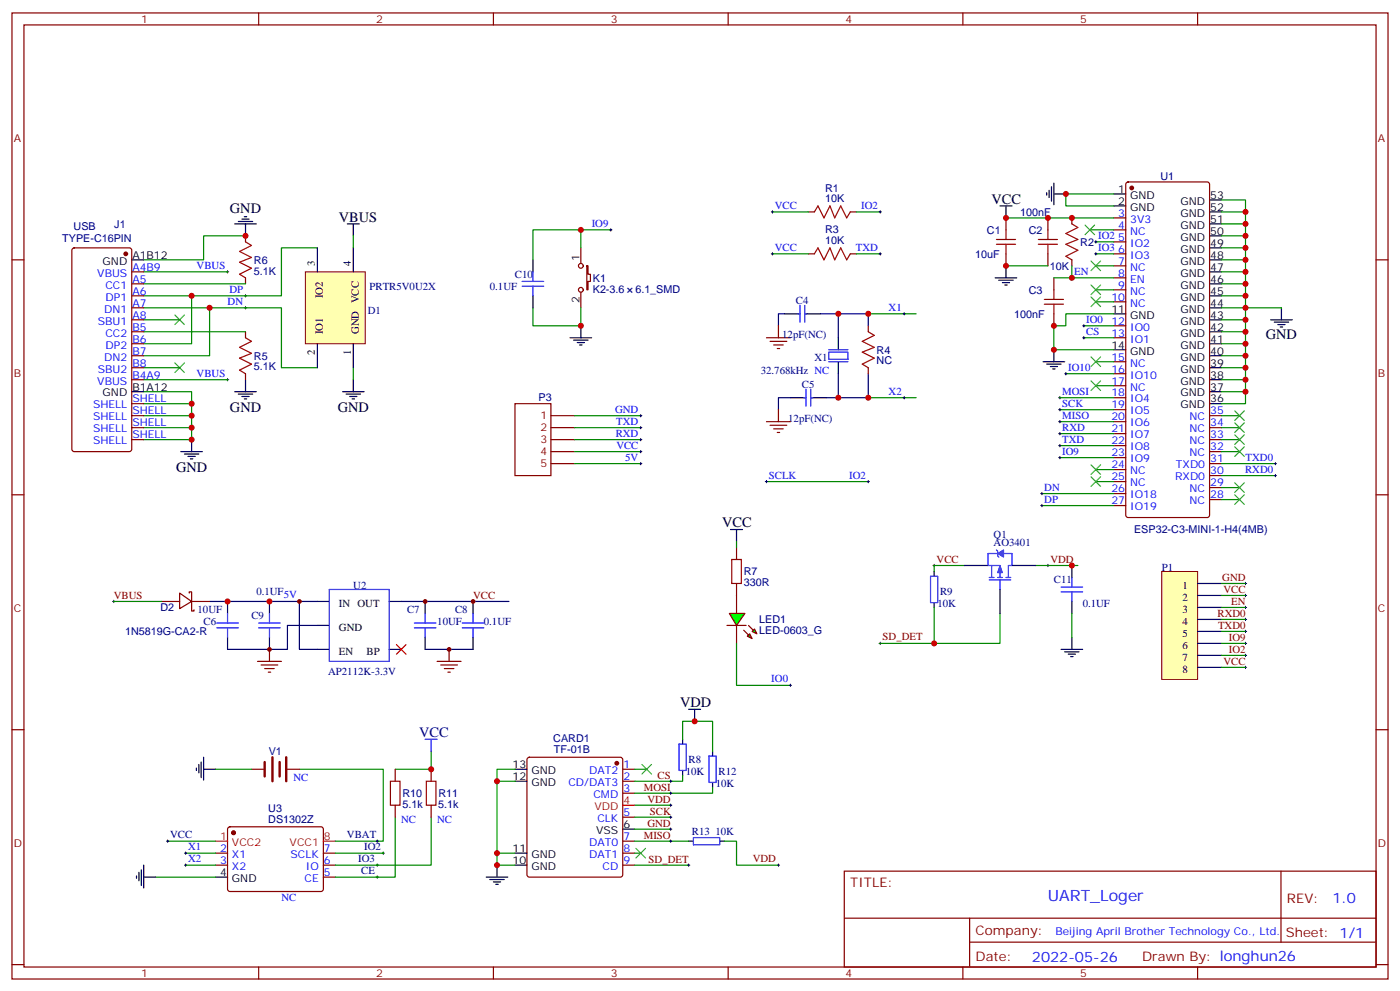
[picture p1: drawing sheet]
<svg xmlns="http://www.w3.org/2000/svg" width="412mm" height="292mm" viewBox="0 0 412 292" stroke-linecap="round" stroke-linejoin="round" font-family="sans-serif">
<g fill="none" stroke="#870000" stroke-width=".35">
<path d="M3.5 3.8h405.4v284.3h-405.4zM7.1 7.3h398.2v277.3h-398.2zM76.2 3.8v3.5M145.3 3.8v3.5M214.5 3.8v3.5M283.6 3.8v3.5M352.8 3.8v3.5M331.8 53.8l.5-.2h23.3l.7 .4v97.6l-.5 .7h-23.5l-.6-.4-.1-97.6zM3.5 76.5h3.6M21.4 73.2l.5-.2h16.2l.7 .4v58.8l-.5 .7h-16.4l-.7-.4v-58.8zM72.3 69.4v1.8M171.1 73v4.5"/>
<path d="M172.9 78.2h.3v2.5h.7v2.1h-.7v2.5h-.3zM238.1 74.7h1.8M238.1 62.4h1.8M250.5 74.7h1.7M250.5 62.4h1.7M296.3 64.1v3.6M296.3 74.7v3.5M308.7 64.1v3.6M308.7 74.7v3.5M315.7 64.1v1.8M315.7 76.5v1.7M328.1 78.2h3.5"/>
<path d="M328.1 74.7h3.5M328.1 71.2h3.5M328.1 67.7h3.5M328.1 64.1h3.5M405.3 76.5h3.6M38.8 80h3.5M38.8 83.5h3.5M38.8 87.1h3.5M38.8 90.6h3.5M38.8 94.1h3.5M38.8 97.6h3.5M72.3 81.8v1.7"/>
<path d="M72.3 97.6v1.8M171.1 86v4.6M255.8 95.9v1.7M310.4 81.8v3.5M310.4 92.4v3.5M328.1 99.4h3.5M328.1 95.9h3.5M328.1 88.8h3.5M328.1 85.3h3.5M328.1 81.8h3.5M38.8 101.2h3.5M38.8 104.7h3.5"/>
<path d="M38.8 108.2h3.5M38.8 111.8h3.5M38.8 118.8h3.5M72.3 110v1.8M255.8 108.2v1.8M328.1 117.1h3.5M328.1 113.5h3.5M328.1 110h3.5M328.1 106.5h3.5M38.8 122.3h3.5M38.8 125.9h3.5M38.8 129.4h3.5"/>
<path d="M328.1 138.2h3.5M328.1 134.7h3.5M328.1 131.2h3.5M328.1 127.6h3.5M328.1 124.1h3.5M328.1 120.6h3.5M356.3 122.3h3.5M356.3 125.9h3.5M356.3 129.4h3.5M356.3 132.9h3.5M356.3 136.5h3.5M356.3 140h3.5"/>
<path d="M3.5 145.6h3.6M328.1 148.8h3.5M328.1 145.3h3.5M328.1 141.7h3.5M356.3 143.5h3.5M356.3 147h3.5M405.3 145.6h3.6M3.5 214.8h3.6M405.3 214.8h3.6M248.7 256.4h156.6v28.2h-156.6zM377.3 256.4v20.9M248.7 270.2h156.5"/>
<path d="M285.6 277.3h119.6M285.6 270.2v14.2M3.5 283.9h3.6M76.2 284.6v3.5M145.3 284.6v3.5M214.5 284.6v3.5M283.6 284.6v3.5M352.8 284.6v3.5M405.3 283.9h3.6"/>
<circle cx="171.1" cy="78.2" r=".71"/>
<circle cx="171.1" cy="85.3" r=".71"/>
</g>
<g fill="none" stroke="#000" stroke-width=".35">
<path d="M308.3 56.7v.7M309 56v2.1M309.7 55v4.2M310.4 57.1h3.6M310.4 53.9v6.4M328.1 57.1h3.5M356.3 58.8h3.5M38.8 76.5h3.5M69.1 65.9h6.4M70.2 65.2h4.2M71.3 64.5h2.1M72 63.8h.7"/>
<path d="M72.3 65.9v3.5M102.3 65.9h3.5M104.1 65.9v3.5M294.6 60.6h3.5M296.3 60.6v3.5M296.3 78.2v3.6M328.1 60.6h3.5M356.3 62.4h3.5M356.3 65.9h3.5M356.3 69.4h3.5M356.3 73h3.5M356.3 76.5h3.5"/>
<path d="M167.9 99.4h6.4M171.1 95.9v3.5M231.1 92.4h4.6M237.1 92.4h4.6M246.9 99.4v3.5M293.2 81.8h6.3M294.2 82.5h4.2M295.3 83.2h2.1M296 83.9h.7M328.1 92.4h3.5M356.3 80h3.5M356.3 83.5h3.5"/>
<path d="M356.3 87.1h3.5M356.3 90.6h3.5M356.3 94.1h3.5M356.3 97.6h3.5M38.8 115.3h3.5M69.1 115.3h6.4M70.2 116h4.2M71.3 116.7h2.1M72 117.4h.7M72.3 111.8v3.5M100.9 115.3h6.3M102 116h4.2"/>
<path d="M103 116.7h2.1M103.7 117.4h.7M104.1 111.8v3.5M169 100.1h4.2M170 100.8h2.2M170.7 101.5h.7M232.8 117.1h4.6M238.8 117.1h4.6M246.9 106.5v3.5M307.3 106.5h6.3M308.3 107.2h4.3M309.4 107.9h2.1"/>
<path d="M310.1 108.6h.7M310.4 102.9v3.6M328.1 102.9h3.5M356.3 101.2h3.5M356.3 104.7h3.5M356.3 108.2h3.5M356.3 111.8h3.5M356.3 115.3h3.5M356.3 118.8h3.5M53.3 132.9h6.3M54.3 133.6h4.3M55.4 134.3h2.1"/>
<path d="M56.1 135h.7M56.4 129.4v3.5"/>
</g>
<g fill="#870000" stroke="#870000" stroke-width=".35">
<circle cx="333.4" cy="55.3" r=".53"/>
<circle cx="37" cy="74.7" r=".53"/>
</g>
<g fill="none" stroke="#008700" stroke-width=".35">
<path d="M328.1 57.1h-14.1v3.5h14.1M359.8 58.8h7.1v60h-7.1M72.3 69.4h-12.3v7.1h-17.7M93.5 73h-10.6v14.1h-26.5M104.1 69.4v3.6M179.9 67.7h-8.8v5.3M227.5 62.4h10.6M227.5 74.7h10.6M252.2 62.4h7.1M252.2 74.7h7.1M296.3 64.1h31.8M296.3 78.2h12.4"/>
<path d="M321 67.7h7.1M322.8 78.2h5.3M322.8 71.2h5.3M322.8 74.7h5.3M359.8 76.5h7.1M359.8 73h7.1M359.8 69.4h7.1M359.8 65.9h7.1M359.8 62.4h7.1M42.3 87.1h14.1v14.1h-14.1M42.3 90.6h19.4v14.1h-19.4M42.3 97.6h30"/>
<path d="M42.3 94.1h10.6M42.3 83.5h30M42.3 80h24.7M61.7 90.6h21.2v17.6h10.6M157 90.6v5.3h14.1v-5.3M255.8 92.4h14.1M310.4 81.8h17.7M319.3 95.9h8.8M319.3 99.4h8.8M322.8 85.3h5.3M322.8 88.8h5.3M328.1 92.4h-14.1v3.5h-3.6v7h17.7"/>
<path d="M359.8 97.6h7.1M359.8 94.1h7.1M359.8 90.6h7.1M359.8 87.1h7.1M359.8 83.5h7.1M359.8 80h7.1M42.3 115.3h14.1v3.5M42.3 118.8h14.1v10.6h-14.1M42.3 111.8h24.7M42.3 108.2h10.6M104.1 108.2v3.6M255.8 117.1h14.1"/>
<path d="M322.8 106.5h5.3M322.8 113.5h5.3M359.8 115.3h7.1M359.8 111.8h7.1M359.8 108.2h7.1M359.8 104.7h7.1M359.8 101.2h7.1M42.3 125.9h14.1M42.3 122.3h14.1M322.8 138.2h5.3M359.8 132.9h5.3M359.8 129.4h5.3"/>
<path d="M359.8 125.9h5.3M359.8 122.3h5.3M322.8 141.7h5.3M359.8 143.5h5.3M359.8 147h5.3"/>
</g>
<g fill="none" stroke="#a10000" stroke-width=".35">
<path d="M72.3 71.2l1.8 1-3.5 1.8 3.5 1.8-3.5 1.4 3.5 1.8-3.5 1.7 1.7 1.1M239.9 62.4l1-1.8 1.8 3.5 1.8-3.5 1.4 3.5 1.7-3.5 1.8 3.5 1.1-1.7M239.9 74.7l1-1.7 1.8 3.5 1.8-3.5 1.4 3.5 1.7-3.5 1.8 3.5 1.1-1.8M293.5 71.9h5.7M293.5 70.5h5.7M296.3 67.7v2.8M296.3 71.9v2.8M305.9 71.9h5.6M305.9 70.5h5.6M308.7 67.7v2.8M308.7 71.9v2.8M315.7 65.9l1.8 1.1-3.5 1.7 3.5 1.8-3.5 1.4 3.5 1.8-3.5 1.7 1.7 1.1"/>
<path d="M72.3 99.4l1.8 1.1-3.5 1.7 3.5 1.8-3.5 1.4 3.5 1.8-3.5 1.7 1.7 1.1M255.8 97.6l1.7 1.1-3.5 1.8 3.5 1.7-3.5 1.4 3.5 1.8-3.5 1.8 1.8 1M307.6 89.5h5.7M307.6 88.1h5.7M310.4 85.3v2.8M310.4 89.5v2.9"/>
</g>
<g fill="none" stroke="#000" stroke-width=".29">
<path d="M67 79.7v.7M227.2 74.7h.7M227.2 62.4h.7M227.5 62v.7M227.5 74.4v.7M258.9 74.7h.7M258.9 62.4h.7M259.3 62v.7M259.3 74.4v.7M322.4 71.2h.7M322.4 74.7h.7M322.8 70.8v.7"/>
<path d="M322.8 74.4v.7M66.7 80h.7M72 90.6h.7M72 87.1h.7M72.3 86.7v.7M72.3 90.2v.7M315.4 81.8h.7M315.7 81.4v.7M318.9 95.9h.7M318.9 99.4h.7M319.3 95.5v.7M319.3 99.1v.7"/>
<path d="M66.7 111.8h.7M67 111.4v.7"/>
</g>
<g fill="none" stroke="#3c3" stroke-width=".35">
<path d="M319.6 66.3l2.8 2.8M321.4 76.8l2.8 2.9M322.4 66.3l-2.8 2.8M324.2 76.8l-2.8 2.9M51.5 92.7l2.8 2.8M54.3 92.7l-2.8 2.8M321.4 83.9l2.8 2.8M321.4 87.4l2.8 2.8M324.2 83.9l-2.8 2.8M324.2 87.4l-2.8 2.8M51.5 106.8l2.8 2.8M54.3 106.8l-2.8 2.8"/>
<path d="M321.4 105.1l2.8 2.8M321.4 112.1l2.8 2.8M324.2 105.1l-2.8 2.8M324.2 112.1l-2.8 2.8M321.4 136.8l2.8 2.8M324.2 136.8l-2.8 2.8M363.7 120.9l2.8 2.9M363.7 124.5l2.8 2.8M363.7 128l2.8 2.8M363.7 131.5l2.8 2.8M366.5 120.9l-2.8 2.9M366.5 124.5l-2.8 2.8"/>
<path d="M366.5 128l-2.8 2.8M366.5 131.5l-2.8 2.8M321.4 140.3l2.8 2.9M324.2 140.3l-2.8 2.9M363.7 142.1l2.8 2.8M363.7 145.6l2.8 2.8M366.5 142.1l-2.8 2.8M366.5 145.6l-2.8 2.8"/>
</g>
<path d="M234.9 92.4h.8M235.7 89.9v4.9M237.1 89.9v4.9M237.1 92.4h.7M236.7 117.1h.7M237.4 114.6v4.9M238.8 114.6v4.9M238.8 117.1h.7M244.1 103.6h5.7v2.2h-5.7zM244.1 102.9h5.7M244.1 106.5h5.7" fill="none" stroke="#00f" stroke-width=".35"/>
<path d="M231.1 92.4h-1.8v3.5M241.7 92.4h14.1v3.5M246.9 92.4v7M232.8 117.1h-3.5v3.5M246.9 110v7.1M255.8 110v7.1h-12.4" fill="none" stroke="#000080" stroke-width=".35"/>
<path d="M225.8 99.4h7M229.3 95.9v3.5M226.8 100.5h5M227.9 101.5h2.8M229 102.6h.7M225.8 124.1h7M226.8 125.2h5M227.9 126.2h2.8M229 127.3h.7M229.3 120.6v3.5" fill="none" stroke="#800000" stroke-width=".35"/>
<path d="M90 80h17.6v21.2h-17.6z" fill="#ffffb0" stroke="#800000" stroke-width=".29"/>
<g fill="none" stroke="#000" stroke-width=".35">
<path d="M93.5 73v7M104.1 73v7M157 76.5v3.5M157 87.1v3.5M93.5 101.2v7M104.1 101.2v7M67 177v3.6M79.4 177v3.6M93.5 177h3.5M114.7 177h3.5M125.2 177v3.6M139.3 177v3.6"/>
<path d="M275.2 168.2v1.4M275.2 177.4v1.4M284 166.4h7M294.6 173.5v7.1M298.1 166.4h7.1M315.7 166.4v3.6M315.7 177v3.6M67 187.6v3.5M79.4 187.6v3.5M93.5 191.1h3.5M93.5 184.1h3.5M114.7 191.1h3.5"/>
<path d="M125.2 187.6v3.5M139.3 187.6v3.5M312.6 191.1h6.3M313.6 191.8h4.3M314.7 192.5h2.1M315.4 193.3h.7M315.7 187.6v3.5M151.7 229.9h3.5M151.7 226.4h3.5M143.2 258.2h6.4M144.3 258.9h4.2M145.3 259.6h2.2"/>
<path d="M146.4 254.6v3.6M151.7 254.6h3.5M151.7 251.1h3.5M183.4 244.1h3.6M146 260.3h.8"/>
</g>
<g fill="none" stroke="#00f" stroke-width=".35">
<path d="M153.8 84.2h6.4M153.8 82.8h6.4M157 80v2.8M157 84.2v2.9M97 173.5h17.7v21.2h-17.7zM274.1 169.6h2.1v7.8h-2.1zM291.4 170.7h6.3M291.4 170h1.4M292.1 166.4v3.6M293.5 161.9l.4 .3v1.4l.3 .4M293.9 162.9h-2.9v3.5h3.6v3.6M293.9 170h1.4"/>
<path d="M294.6 170.7v2.8M295.6 162.9h2.5v3.5h-1.1v3.6M296.3 170h1.4M312.6 174.2h6.3M312.6 172.8h6.3M315.7 170v2.8M315.7 174.2v2.8M63.9 184.8h6.3M63.9 183.4h6.3M67 180.6v2.8M67 184.8v2.8M76.2 184.8h6.3"/>
<path d="M76.2 183.4h6.3M79.4 180.6v2.8M79.4 184.8v2.8M122.1 184.8h6.3M122.1 183.4h6.3M125.2 180.6v2.8M125.2 184.8v2.8M136.2 184.8h6.3M136.2 183.4h6.3M139.3 180.6v2.8M139.3 184.8v2.8"/>
</g>
<path d="M61.7 177h31.8M88.2 177v14.1h5.3M118.2 177h31.7M93.5 184.1h-8.8v7h-17.7M125.2 191.1h14.1" fill="none" stroke="#000080" stroke-width=".35"/>
<path d="M116.8 189.7l2.8 2.8M119.6 189.7l-2.8 2.8M183.4 237h3.6" fill="none" stroke="#f00" stroke-width=".35"/>
<g fill="none" stroke="#000" stroke-width=".29">
<path d="M179.6 67.7h.7M179.9 67.3v.7M311.9 134.7h.7M311.9 127.6h.7M311.9 131.2h.7M312.2 127.3v.7M312.2 130.8v.7M312.2 134.3v.7M375.4 136.5h.7M375.4 140h.7M375.7 136.1v.7M375.7 139.6v.7"/>
<path d="M306.6 145.3h.7M306.6 148.8h.7M306.9 144.9v.7M306.9 148.4v.8M33.2 177h.7M33.5 176.7v.7M139 177h.7M139.3 176.7v.7M274.8 166.4h.7M275.2 166.1v.7M308.3 166.4h.7M308.7 166.1v.7"/>
<path d="M366.5 171.7h.7M366.5 175.3h.7M366.5 178.8h.7M366.9 171.4v.7M366.9 174.9v.7M366.9 178.4v.7M258.9 189.4h.7M259.3 189v.7M366.5 189.4h.7M366.5 182.3h.7M366.5 185.8h.7M366.5 192.9h.7"/>
<path d="M366.5 196.4h.7M366.9 182v.7M366.9 185.5v.7M366.9 189v.7M366.9 192.5v.8M366.9 196.1v.7M197.2 229.9h.7M197.2 233.5h.7M197.2 237h.7M197.6 229.6v.7M197.6 233.1v.7M197.6 236.6v.7"/>
<path d="M197.2 240.5h.7M197.2 247.6h.7M197.2 244.1h.7M197.6 240.2v.7M197.6 243.7v.7M197.6 247.2v.7M202.5 254.6h.7M202.8 254.3v.7"/>
</g>
<path d="M75.8 194.7h7.1M76.9 195.7h4.9M78 196.8h2.8M79 197.8h.7M79.4 191.1v3.6M128.8 194.7h7M129.8 195.7h5M130.9 196.8h2.8M131.9 197.8h.7M132.3 191.1v3.6" fill="none" stroke="#800000" stroke-width=".35"/>
<path d="M47.6 177h5.3M52.9 174.6l3.5 2.4-3.5 2.1zM55.7 174.6v-.4h.7v5.6h.7v-.3M56.4 177h5.3M155.5 223.1l.4-.2h26.8l.5 .2 .2 .5v33.9l-.2 .5-.5 .2h-26.8l-.5-.3-.2-.4v-33.9zM183.4 226.4h3.6M183.4 229.9h3.6M183.4 233.5h3.6M183.4 240.5h3.6M183.4 247.6h3.6M183.4 251.1h3.6M183.4 254.6h3.6" fill="none" stroke="#870000" stroke-width=".35"/>
<g fill="none" stroke="#008700" stroke-width=".35">
<path d="M171.1 67.7h-14.1v8.8M312.2 134.7h15.9M312.2 131.2h15.9M312.2 127.6h15.9M359.8 136.5h15.9M359.8 140h15.9M306.9 148.8h21.2M306.9 145.3h21.2M33.5 177h14.1M275.2 178.8v10.6h19.4v-8.8M284 166.4h-8.8v1.8M305.2 166.4h12.3"/>
<path d="M259.3 189.4h15.9M315.7 180.6v7M146.4 229.9v21.2M151.7 226.4h-5.3v3.5h5.3M187 226.4h3.5M187 237h10.6M201.1 228.2v1.7h-14.1M209.9 231.7v1.8h-22.9M151.7 251.1h-5.3v3.5h5.3M187 247.6h15.8M187 240.5h10.6M187 244.1h10.6"/>
<path d="M187 251.1h1.7M187 254.6h15.8"/>
</g>
<circle cx="181.7" cy="224.6" r=".53" fill="#870000" stroke="#870000" stroke-width=".35"/>
<path d="M189.1 225l2.8 2.8M191.9 225l-2.8 2.8M187.3 249.7l2.8 2.8M190.1 249.7l-2.8 2.8" fill="none" stroke="#3c3" stroke-width=".35"/>
<g fill="#00f" stroke="#00f" stroke-width=".29">
<path d="M294.6 166.4l.7 2.2h-1.4z"/>
<path d="M293.9 162.9l1.7-1v2.1z"/>
</g>
<path d="M342.2 168.2h10.6v31.8h-10.6z" fill="#ffffb0" stroke="#800000" stroke-width=".29"/>
<g fill="none" stroke="#000" stroke-width=".35">
<path d="M352.8 171.7h7M352.8 175.3h7M352.8 178.8h7M352.8 182.3h7M352.8 185.8h7M352.8 189.4h7M352.8 192.9h7M352.8 196.4h7M57.9 226.1v.7M58.6 225v2.5M59.3 224.3v4.6M60 226.4h3.5"/>
<path d="M60 222.9v6.7M40.2 257.8v.7M40.9 256.8v2.4M41.6 256v4.6M42.3 258.2h3.6M42.3 254.6v6.7M63.5 258.2h3.5"/>
</g>
<g fill="none" stroke="#008700" stroke-width=".35">
<path d="M312.2 117.1h15.9M169.3 122.3h19.4M169.3 125.9h19.4M169.3 129.4h19.4M169.3 132.9h19.4M169.3 136.5h19.4M312.2 124.1h15.9M312.2 120.6h15.9M225.8 141.7h30M359.8 178.8h7.1M359.8 171.7h7.1M359.8 175.3h7.1"/>
<path d="M359.8 189.4h7.1M359.8 185.8h7.1M359.8 182.3h7.1M359.8 192.9h7.1M359.8 196.4h7.1M63.5 226.4h10.6M88.2 226.4h24.7v21.2h-14.1M127 221.1v5.3h-10.6M45.9 258.2h17.6M49.4 247.6h14.1M54.7 251.1h8.8M54.7 254.6h8.8"/>
<path d="M98.8 251.1h14.1M116.4 240.5v17.7h-17.6M127 240.5v14.1h-28.2"/>
</g>
<circle cx="68.8" cy="245.1" r=".53" fill="#870000" stroke="#870000" stroke-width=".35"/>
<g fill="none" stroke="#870000" stroke-width=".35">
<path d="M217 175.3v5.3M217 184.1v5.3M74.1 226.4h3.5M84.7 226.4h3.5M116.4 226.4v3.5M116.4 237v3.5M127 226.4v3.5M127 237v3.5M63.5 251.1h3.5M63.5 254.6h3.5M67.3 243.6l.4-.3 27.1 .1 .4 .7v17.9l-.7 .4-27-.1-.5-.6v-17.6zM95.2 251.1h3.6"/>
<path d="M95.2 254.6h3.6M95.2 258.2h3.6"/>
</g>
<path d="M63.5 247.6h3.5M95.2 247.6h3.6" fill="none" stroke="#f00" stroke-width=".35"/>
<g fill="none" stroke="#000" stroke-width=".29">
<path d="M311.9 117.1h.7M312.2 116.7v.7M188.4 122.3h.7M188.4 125.9h.7M188.4 129.4h.7M188.4 132.9h.7M188.4 136.5h.7M188.7 122v.7M188.7 125.5v.7M188.7 129v.8M188.7 132.6v.7M188.7 136.1v.7"/>
<path d="M311.9 124.1h.7M311.9 120.6h.7M312.2 120.2v.7M312.2 123.8v.7M225.4 141.7h.7M225.8 141.4v.7M255.4 141.7h.7M255.8 141.4v.7M87.8 177h.7M88.2 176.7v.7M49 247.6h.7M49.4 247.2v.7"/>
<path d="M54.3 251.1h.7M54.3 254.6h.7M54.7 250.8v.7M54.7 254.3v.7M110.8 247.6h.7M110.8 254.6h.7M110.8 258.2h.7M111.1 247.2v.7M111.1 254.3v.7M111.1 257.8v.7M112.5 251.1h.7M112.9 250.8v.7"/>
</g>
<path d="M125.2 217.6h3.6M127 217.6v3.5" fill="none" stroke="#00f" stroke-width=".35"/>
<path d="M78 224.3v4.2M80.3 222.9v7M82.4 224.3v4.2M84.3 222.9v7" fill="none" stroke="#870000" stroke-width=".71"/>
<path d="M115 229.9h2.8v7.1h-2.8zM125.6 229.9h2.8v7.1h-2.8z" fill="none" stroke="#a10000" stroke-width=".35"/>
<path d="M151.7 118.8h10.6v21.2h-10.6zM162.3 122.3h7M162.3 125.9h7M162.3 129.4h7M162.3 132.9h7M162.3 136.5h7" fill="none" stroke="#800000" stroke-width=".35"/>
<g fill="#0f0" stroke="#870000" stroke-width=".35">
<path d="M220.1 187.3l.7-.8 .7 1.5z"/>
<path d="M222.2 185.1l.8 1.4-1.5-.7z"/>
</g>
<g fill="#870000" stroke="#870000" stroke-width=".35">
<path d="M219.1 185.5l1.4 1.4z"/>
<path d="M220.5 184.1l1.4 1.4z"/>
</g>
<path d="M214.1 184.1h5.7z" fill="#f00" stroke="#870000" stroke-width=".35"/>
<path d="M214.8 180.6h4.6l-2.4 3.5z" fill="#0f0" stroke="#870000" stroke-width=".35"/>
<path d="M215.5 164.7h2.9v7h-2.9z" fill="none" stroke="#a10000" stroke-width=".35"/>
<path d="M217 161.1v3.6M217 171.7v3.6" fill="none" stroke="#870000" stroke-width=".35"/>
<g fill="none" stroke="#000" stroke-width=".35">
<path d="M374.3 94.1h6.3M375.4 94.8h4.2M376.4 95.5h2.1M377.1 96.2h.7M377.5 90.6v3.5M215.2 155.9h3.5M217 155.9v3.5M201.1 217.6v1.4M202.8 208.8h3.6M204.6 208.8v3.5M201.1 226.8v1.4M209.9 221.1v1.4"/>
<path d="M209.9 230.3v1.4M202.8 247.6h1.5M212 247.6h1.4"/>
</g>
<path d="M315.7 78.2v3.6M366.9 90.6h10.6M314 110h14.1M217 159.4v1.7M217 189.4v12.3h15.8M201.1 217.6v-5.3h8.8v8.8M213.4 247.6h3.6v7h12.3" fill="none" stroke="#008700" stroke-width=".35"/>
<path d="M266 92.4h.7M266.3 92v.7M266 117.1h.7M266.3 116.7v.7M313.6 110h.7M314 109.6v.7M232.5 201.7h.7M232.8 201.4v.7M229 254.6h.7M229.3 254.3v.7" fill="none" stroke="#000" stroke-width=".29"/>
<path d="M200 219h2.1v7.8h-2.1zM208.8 222.5h2.2v7.8h-2.2zM204.3 246.5h7.7v2.1h-7.7z" fill="none" stroke="#00f" stroke-width=".35"/>
<g fill="#c00">
<circle cx="314" cy="57.1" r=".88"/>
<circle cx="366.9" cy="115.3" r=".88"/>
<circle cx="366.9" cy="111.8" r=".88"/>
<circle cx="366.9" cy="108.2" r=".88"/>
<circle cx="366.9" cy="104.7" r=".88"/>
<circle cx="366.9" cy="101.2" r=".88"/>
<circle cx="366.9" cy="97.6" r=".88"/>
<circle cx="366.9" cy="94.1" r=".88"/>
<circle cx="366.9" cy="90.6" r=".88"/>
<circle cx="366.9" cy="87.1" r=".88"/>
<circle cx="366.9" cy="83.5" r=".88"/>
<circle cx="366.9" cy="80" r=".88"/>
<circle cx="366.9" cy="76.5" r=".88"/>
<circle cx="366.9" cy="73" r=".88"/>
<circle cx="366.9" cy="69.4" r=".88"/>
<circle cx="366.9" cy="65.9" r=".88"/>
<circle cx="366.9" cy="62.4" r=".88"/>
<circle cx="308.7" cy="64.1" r=".88"/>
<circle cx="296.3" cy="78.2" r=".88"/>
<circle cx="315.7" cy="64.1" r=".88"/>
<circle cx="296.3" cy="64.1" r=".88"/>
<circle cx="246.9" cy="92.4" r=".88"/>
<circle cx="246.9" cy="117.1" r=".88"/>
<circle cx="255.8" cy="92.4" r=".88"/>
<circle cx="255.8" cy="117.1" r=".88"/>
<circle cx="72.3" cy="69.4" r=".88"/>
<circle cx="56.4" cy="129.4" r=".88"/>
<circle cx="56.4" cy="118.8" r=".88"/>
<circle cx="56.4" cy="125.9" r=".88"/>
<circle cx="56.4" cy="122.3" r=".88"/>
<circle cx="61.7" cy="90.6" r=".88"/>
<circle cx="56.4" cy="87.1" r=".88"/>
</g>
<g fill="#800000">
<circle cx="139.3" cy="177" r=".71"/>
<circle cx="132.3" cy="191.1" r=".71"/>
<circle cx="125.2" cy="177" r=".71"/>
<circle cx="88.2" cy="177" r=".71"/>
<circle cx="79.4" cy="191.1" r=".71"/>
</g>
<g fill="#c00">
<circle cx="79.4" cy="177" r=".88"/>
<circle cx="171.1" cy="67.7" r=".88"/>
<circle cx="171.1" cy="95.9" r=".88"/>
<circle cx="146.4" cy="229.9" r=".88"/>
<circle cx="146.4" cy="251.1" r=".88"/>
<circle cx="275.2" cy="189.4" r=".88"/>
<circle cx="315.7" cy="166.4" r=".88"/>
<circle cx="127" cy="226.4" r=".88"/>
<circle cx="146.4" cy="254.6" r=".88"/>
<circle cx="67" cy="177" r=".88"/>
<circle cx="204.6" cy="212.3" r=".88"/>
<circle cx="310.4" cy="102.9" r=".88"/>
<circle cx="310.4" cy="95.9" r=".88"/>
<circle cx="315.7" cy="81.8" r=".88"/>
</g>
<text font-size="4.6" fill="#00f" x="308.7" y="265.2">UART_Loger</text>
<g font-size="4.2">
<text x="292.1" y="59.9">VCC</text>
<text x="67.7" y="62.7">GND</text>
<text x="99.8" y="65.2">VBUS</text>
<text x="372.9" y="99.8">GND</text>
<text x="67.7" y="121.4">GND</text>
<text x="99.5" y="121.4">GND</text>
<text x="51.9" y="139">GND</text>
<text x="212.7" y="155.2">VCC</text>
<text x="200.4" y="208.1">VDD</text>
</g>
<text font-size="4.2" fill="#000080" x="123.5" y="216.9">VCC</text>
<g font-size="4.2" fill="#00f">
<text x="392.5" y="265.7">1.0</text>
<text x="304" y="283">2022-05-26</text>
</g>
<g font-size="3.9" fill="#800">
<text x="250.5" y="261">TITLE:</text>
<text x="379.1" y="265.7">REV:</text>
<text x="287.4" y="275.2">Company:</text>
<text x="378.7" y="275.8">Sheet: 1/1</text>
<text x="287.4" y="282.9">Date:</text>
<text x="336.4" y="282.9">Drawn By: longhun26</text>
</g>
<g font-size="3.2" fill="#800">
<text x="41.6" y="6.8">1</text>
<text x="110.8" y="6.8">2</text>
<text x="179.9" y="6.8">3</text>
<text x="249.1" y="6.8">4</text>
<text x="318.2" y="6.8">5</text>
<text x="4.1" y="41.9">A</text>
<text x="405.9" y="41.9">A</text>
<text x="4.1" y="111.1">B</text>
<text x="405.9" y="111.1">B</text>
<text x="4.1" y="180.2">C</text>
<text x="405.9" y="180.2">C</text>
<text x="4.1" y="249.3">D</text>
<text x="405.9" y="249.3">D</text>
<text x="41.6" y="287.6">1</text>
<text x="110.8" y="287.6">2</text>
<text x="179.9" y="287.6">3</text>
<text x="249.1" y="287.6">4</text>
<text x="318.2" y="287.6">5</text>
</g>
<g font-size="3.2" fill="#000080">
<text x="341.9" y="52.9">U1</text>
<text x="243.1" y="59.5">10K</text>
<text x="243.1" y="56.4">R1</text>
<text x="300.5" y="63.5">100nF</text>
<text x="18.3" y="71.2">TYPE-C16PIN</text>
<text x="21.7" y="67.7">USB</text>
<text x="33.7" y="67.1">J1</text>
<text x="243.1" y="71.9">10K</text>
<text x="243.1" y="68.7">R3</text>
<text x="290.7" y="68.8">C1</text>
<text x="303.1" y="68.8">C2</text>
<text x="74.8" y="77.6">R6</text>
<text x="287.3" y="75.9">10uF</text>
<text x="318.2" y="72.3">R2</text>
<text x="74.8" y="80.8">5.1K</text>
<text x="151.7" y="81.7">C10</text>
<text x="174.6" y="82.9">K1</text>
<text x="309.3" y="79.4">10K</text>
<text x="108.8" y="85.3">PRTR5V0U2X</text>
<text x="144.3" y="85.2">0.1UF</text>
<text x="174.6" y="86.1">K2-3.6</text>
<text x="187.2" y="86.1">6.1_SMD</text>
<text x="234.4" y="89.5">C4</text>
<text x="303.1" y="86.4">C3</text>
<text x="108.3" y="92.3">D1</text>
<text x="298.7" y="93.5">100nF</text>
<text x="230.4" y="99.4">12pF(NC)</text>
<text x="74.8" y="105.8">R5</text>
<text x="239.9" y="106.1">X1</text>
<text x="258.2" y="107.3">NC</text>
<text x="258.2" y="104.1">R4</text>
<text x="74.8" y="109">5.1K</text>
<text x="224.1" y="110">32.768kHz NC</text>
<text x="158.6" y="118.2">P3</text>
<text x="236.2" y="114.2">C5</text>
<text x="232.2" y="124.1">12pF(NC)</text>
<text x="292.7" y="160.8">AO3401</text>
<text x="292.7" y="158.4">Q1</text>
<text x="334.1" y="157">ESP32-C3-MINI-1-H4(4MB)</text>
<text x="104.1" y="173.5">U2</text>
<text x="219.1" y="172.6">330R</text>
<text x="219.1" y="169.3">R7</text>
<text x="310.4" y="171.7">C11</text>
<text x="342.2" y="168.2">P1</text>
<text x="47.3" y="179.9">D2</text>
<text x="75.5" y="175.2">0.1UF</text>
<text x="276.1" y="178.8">10K</text>
<text x="276.9" y="175.2">R9</text>
<text x="318.9" y="178.7">0.1UF</text>
<text x="58.2" y="180.6">10UF</text>
<text x="60" y="184.1">C6</text>
<text x="74.1" y="182.3">C9</text>
<text x="119.9" y="180.5">C7</text>
<text x="128.8" y="184">10UF</text>
<text x="134" y="180.5">C8</text>
<text x="142.5" y="184">0.1UF</text>
<text x="223.7" y="183.5">LED1</text>
<text x="36.9" y="187">1N5819G-CA2-R</text>
<text x="223.7" y="186.6">LED-0603_G</text>
<text x="96.7" y="198.5">AP2112K-3.3V</text>
<text x="163" y="218.5">CARD1</text>
<text x="163.2" y="221.7">TF-01B</text>
<text x="79.2" y="222.3">V1</text>
<text x="202.9" y="224.6">R8</text>
<text x="202" y="228.2">10K</text>
<text x="210.9" y="231.7">10K</text>
<text x="211.7" y="228.2">R12</text>
<text x="79" y="239.1">U3</text>
<text x="118.5" y="237.8">5.1k</text>
<text x="118.5" y="234.6">R10</text>
<text x="129.1" y="237.8">5.1k</text>
<text x="129.1" y="234.6">R11</text>
<text x="79" y="242.3">DS1302Z</text>
<text x="203.8" y="245.8">R13</text>
<text x="210.7" y="245.8">10K</text>
<text x="50.1" y="246.7">VCC</text>
<text x="102.2" y="246.7">VBAT</text>
<text x="107.3" y="250.2">IO2</text>
<text x="105.5" y="253.8">IO3</text>
<text x="106.4" y="257.3">CE</text>
</g>
<g font-size="3.2">
<text x="329.4" y="56.7">1</text>
<text x="332.9" y="58.5">GND</text>
<text x="356.5" y="58.5">53</text>
<text x="329.4" y="60.3">2</text>
<text x="332.9" y="62">GND</text>
<text x="347.7" y="60.3">GND</text>
<text x="347.7" y="63.8">GND</text>
<text x="356.5" y="62">52</text>
<text x="356.5" y="65.5">51</text>
<text x="347.7" y="67.3">GND</text>
<text x="347.7" y="70.8">GND</text>
<text x="356.5" y="69.1">50</text>
<text x="30.2" y="77.9">GND</text>
<text x="39" y="76.1">A1B12</text>
<text x="170.7" y="76.8" transform="rotate(-90 170.7 76.8)">1</text>
<text x="347.7" y="74.4">GND</text>
<text x="347.7" y="77.9">GND</text>
<text x="356.5" y="72.6">49</text>
<text x="356.5" y="76.1">48</text>
<text x="92.8" y="78.2" transform="rotate(-90 92.8 78.2)">3</text>
<text x="103.4" y="78.2" transform="rotate(-90 103.4 78.2)">4</text>
<text x="347.7" y="81.4">GND</text>
<text x="356.5" y="79.7">47</text>
<text x="356.5" y="83.2">46</text>
<text x="95.1" y="87.8" transform="rotate(-90 95.1 87.8)">IO2</text>
<text x="170.7" y="89.1" transform="rotate(-90 170.7 89.1)">2</text>
<text x="347.7" y="84.9">GND</text>
<text x="347.7" y="88.5">GND</text>
<text x="356.5" y="86.7">45</text>
<text x="327.4" y="92">11</text>
<text x="332.9" y="93.8">GND</text>
<text x="347.7" y="92">GND</text>
<text x="347.7" y="95.5">GND</text>
<text x="356.5" y="90.2">44</text>
<text x="356.5" y="93.8">43</text>
<text x="95.1" y="98.4" transform="rotate(-90 95.1 98.4)">IO1</text>
<text x="105.7" y="98.4" transform="rotate(-90 105.7 98.4)">GND VCC</text>
<text x="347.7" y="99.1">GND</text>
<text x="356.5" y="97.3">42</text>
<text x="356.5" y="100.8">41</text>
<text x="92.8" y="104.5" transform="rotate(-90 92.8 104.5)">2</text>
<text x="103.4" y="104.5" transform="rotate(-90 103.4 104.5)">1</text>
<text x="327.4" y="102.6">14</text>
<text x="332.9" y="104.4">GND</text>
<text x="347.7" y="102.6">GND</text>
<text x="347.7" y="106.1">GND</text>
<text x="356.5" y="104.4">40</text>
<text x="356.5" y="107.9">39</text>
<text x="347.7" y="109.6">GND</text>
<text x="347.7" y="113.2">GND</text>
<text x="356.5" y="111.4">38</text>
<text x="30.2" y="116.7">GND</text>
<text x="39" y="114.9">B1A12</text>
<text x="347.7" y="116.7">GND</text>
<text x="356.5" y="114.9">37</text>
<text x="356.5" y="118.5">36</text>
<text x="347.7" y="120.2">GND</text>
<text x="348.4" y="173.3">1</text>
<text x="99.8" y="178.6">IN OUT</text>
<text x="348.4" y="176.8">2</text>
<text x="99.8" y="185.7">GND</text>
<text x="348.4" y="180.4">3</text>
<text x="348.4" y="183.9">4</text>
<text x="348.4" y="187.4">5</text>
<text x="348.4" y="191">6</text>
<text x="99.8" y="192.7">EN</text>
<text x="108" y="192.7">BP</text>
<text x="348.4" y="194.5">7</text>
<text x="348.4" y="198">8</text>
<text x="151" y="226.1">13</text>
<text x="156.5" y="227.8">GND</text>
<text x="151" y="229.6">12</text>
<text x="156.5" y="231.4">GND</text>
<text x="175.6" y="245.5">VSS</text>
<text x="183.6" y="243.7">6</text>
<text x="151" y="250.8">11</text>
<text x="64.8" y="257.8">4</text>
<text x="151" y="254.3">10</text>
<text x="156.5" y="256">GND</text>
<text x="156.5" y="252.5">GND</text>
<text x="68.3" y="259.6">GND</text>
</g>
<g font-size="3.2" fill="#00f">
<text x="228.2" y="61.5">VCC</text>
<text x="253.7" y="61.5">IO2</text>
<text x="329.4" y="63.8">3</text>
<text x="332.9" y="65.5">3V3</text>
<text x="174.3" y="66.8">IO9</text>
<text x="323.5" y="70.3">IO2</text>
<text x="329.4" y="70.8">5</text>
<text x="329.4" y="67.3">4</text>
<text x="332.9" y="69.1">NC</text>
<text x="228.2" y="73.8">VCC</text>
<text x="252.1" y="73.8">TXD</text>
<text x="323.5" y="73.8">IO3</text>
<text x="329.4" y="77.9">7</text>
<text x="329.4" y="74.4">6</text>
<text x="332.9" y="76.1">IO3</text>
<text x="332.9" y="72.6">IO2</text>
<text x="28.7" y="81.4">VBUS</text>
<text x="39" y="79.7">A4B9</text>
<text x="39" y="83.2">A5</text>
<text x="57.9" y="79.1">VBUS</text>
<text x="316.4" y="80.9">EN</text>
<text x="329.4" y="81.4">8</text>
<text x="332.9" y="83.2">EN</text>
<text x="332.9" y="79.7">NC</text>
<text x="31.1" y="84.9">CC1</text>
<text x="31.1" y="88.5">DP1</text>
<text x="39" y="86.7">A6</text>
<text x="67" y="89.7">DN</text>
<text x="67.6" y="86.2">DP</text>
<text x="327.4" y="88.5">10</text>
<text x="329.4" y="84.9">9</text>
<text x="332.9" y="86.7">NC</text>
<text x="28.8" y="95.5">SBU1</text>
<text x="30.7" y="92">DN1</text>
<text x="39" y="90.2">A7</text>
<text x="39" y="93.8">A8</text>
<text x="261.8" y="91.5">X1</text>
<text x="320" y="95">IO0</text>
<text x="327.4" y="95.5">12</text>
<text x="332.9" y="90.2">NC</text>
<text x="31.1" y="99.1">CC2</text>
<text x="39" y="97.3">B5</text>
<text x="39" y="100.8">B6</text>
<text x="320" y="98.5">CS</text>
<text x="327.4" y="99.1">13</text>
<text x="332.9" y="100.8">IO1</text>
<text x="332.9" y="97.3">IO0</text>
<text x="30.7" y="106.1">DN2</text>
<text x="31.1" y="102.6">DP2</text>
<text x="39" y="104.4">B7</text>
<text x="39" y="107.9">B8</text>
<text x="327.4" y="106.1">15</text>
<text x="332.9" y="107.9">NC</text>
<text x="28.7" y="113.2">VBUS</text>
<text x="28.8" y="109.6">SBU2</text>
<text x="39" y="111.4">B4A9</text>
<text x="57.9" y="110.9">VBUS</text>
<text x="314.7" y="109.1">IO10</text>
<text x="327.4" y="113.2">17</text>
<text x="327.4" y="109.6">16</text>
<text x="332.9" y="111.4">IO10</text>
<text x="39" y="118.5">SHELL</text>
<text x="261.8" y="116.2">X2</text>
<text x="312.9" y="116.2">MOSI</text>
<text x="312.9" y="119.7">SCK</text>
<text x="327.4" y="116.7">18</text>
<text x="332.9" y="118.5">IO4</text>
<text x="332.9" y="114.9">NC</text>
<text x="27.4" y="120.2">SHELL</text>
<text x="27.4" y="123.8">SHELL</text>
<text x="39" y="122">SHELL</text>
<text x="39" y="125.5">SHELL</text>
<text x="181.2" y="121.5">GND</text>
<text x="181.5" y="125">TXD</text>
<text x="312.9" y="123.2">MISO</text>
<text x="327.4" y="123.8">20</text>
<text x="327.4" y="120.2">19</text>
<text x="332.9" y="125.5">IO6</text>
<text x="332.9" y="122">IO5</text>
<text x="350.4" y="123.8">NC</text>
<text x="356.5" y="122">35</text>
<text x="356.5" y="125.5">34</text>
<text x="27.4" y="127.3">SHELL</text>
<text x="27.4" y="130.8">SHELL</text>
<text x="39" y="129">SHELL</text>
<text x="181.4" y="128.5">RXD</text>
<text x="312.9" y="126.8">RXD</text>
<text x="312.9" y="130.3">TXD</text>
<text x="327.4" y="130.8">22</text>
<text x="327.4" y="127.3">21</text>
<text x="332.9" y="129">IO7</text>
<text x="350.4" y="127.3">NC</text>
<text x="350.4" y="130.8">NC</text>
<text x="356.5" y="129">33</text>
<text x="181.6" y="132">VCC</text>
<text x="184.2" y="135.6">5V</text>
<text x="312.9" y="133.8">IO9</text>
<text x="327.4" y="137.9">24</text>
<text x="327.4" y="134.3">23</text>
<text x="332.9" y="136.1">IO9</text>
<text x="332.9" y="132.6">IO8</text>
<text x="346.4" y="137.9">TXD0</text>
<text x="350.4" y="134.3">NC</text>
<text x="356.5" y="132.6">32</text>
<text x="356.5" y="136.1">31</text>
<text x="366.9" y="135.6">TXD0</text>
<text x="226.5" y="140.9">SCLK</text>
<text x="250.1" y="140.9">IO2</text>
<text x="327.4" y="141.4">25</text>
<text x="332.9" y="143.2">NC</text>
<text x="332.9" y="139.6">NC</text>
<text x="346.2" y="141.4">RXD0</text>
<text x="356.5" y="139.6">30</text>
<text x="356.5" y="143.2">29</text>
<text x="366.7" y="139.1">RXD0</text>
<text x="307.6" y="144.4">DN</text>
<text x="307.6" y="147.9">DP</text>
<text x="327.4" y="148.4">27</text>
<text x="327.4" y="144.9">26</text>
<text x="332.9" y="146.7">IO18</text>
<text x="350.4" y="144.9">NC</text>
<text x="350.4" y="148.4">NC</text>
<text x="356.5" y="146.7">28</text>
<text x="332.9" y="150.2">IO19</text>
<text x="83.6" y="176.1">5V</text>
<text x="227.2" y="200.8">IO0</text>
<text x="173.6" y="227.8">DAT2</text>
<text x="183.6" y="226.1">1</text>
<text x="86.4" y="229.9">NC</text>
<text x="167.5" y="231.4">CD/DAT3</text>
<text x="183.6" y="229.6">2</text>
<text x="183.6" y="233.1">3</text>
<text x="174.8" y="234.9">CMD</text>
<text x="118.2" y="242.3">NC</text>
<text x="128.8" y="242.3">NC</text>
<text x="176" y="241.9">CLK</text>
<text x="183.6" y="240.2">5</text>
<text x="55.4" y="250.2">X1</text>
<text x="64.8" y="250.8">2</text>
<text x="95.4" y="250.8">7</text>
<text x="173.6" y="249">DAT0</text>
<text x="183.6" y="247.2">7</text>
<text x="183.6" y="250.8">8</text>
<text x="55.4" y="253.8">X2</text>
<text x="64.8" y="254.3">3</text>
<text x="68.3" y="252.5">X1</text>
<text x="68.3" y="256">X2</text>
<text x="85.6" y="252.5">SCLK</text>
<text x="90.1" y="256">IO</text>
<text x="95.4" y="257.8">5</text>
<text x="95.4" y="254.3">6</text>
<text x="173.6" y="252.5">DAT1</text>
<text x="177.5" y="256">CD</text>
<text x="183.6" y="254.3">9</text>
<text x="89.7" y="259.6">CE</text>
<text x="82.9" y="265.2">NC</text>
<text x="310.9" y="275.2">Beijing April Brother Technology Co., Ltd.</text>
</g>
<g font-size="3.2" fill="#800000">
<text x="159.2" y="123.4">1</text>
<text x="159.2" y="126.9">2</text>
<text x="159.2" y="130.5">3</text>
<text x="159.2" y="134">4</text>
<text x="159.2" y="137.5">5</text>
<text x="275.9" y="165.6">VCC</text>
<text x="309.4" y="165.6">VDD</text>
<text x="360" y="171.1">GND</text>
<text x="33.5" y="176.4">VBUS</text>
<text x="139.3" y="176.4">VCC</text>
<text x="360.4" y="174.6">VCC</text>
<text x="362.7" y="178.2">EN</text>
<text x="358.6" y="181.7">RXD0</text>
<text x="358.8" y="185.2">TXD0</text>
<text x="260" y="188.5">SD_DET</text>
<text x="362" y="188.7">IO9</text>
<text x="360.4" y="195.8">VCC</text>
<text x="362" y="192.3">IO2</text>
<text x="189.6" y="232.8">MOSI</text>
<text x="193.7" y="229.3">CS</text>
<text x="190.7" y="236.4">VDD</text>
<text x="191.4" y="239.9">SCK</text>
<text x="190.7" y="243.4">GND</text>
<text x="189.6" y="246.9">MISO</text>
<text x="191.1" y="254">SD_DET</text>
<text x="221.7" y="253.8">VDD</text>
</g>
<g font-size="3.2" fill="#f00">
<text x="175.1" y="238.4">VDD</text>
<text x="183.6" y="236.6">4</text>
<text x="64.8" y="247.2">1</text>
<text x="68.3" y="249">VCC2</text>
<text x="85.3" y="249">VCC1</text>
<text x="95.4" y="247.2">8</text>
</g>
</svg>
